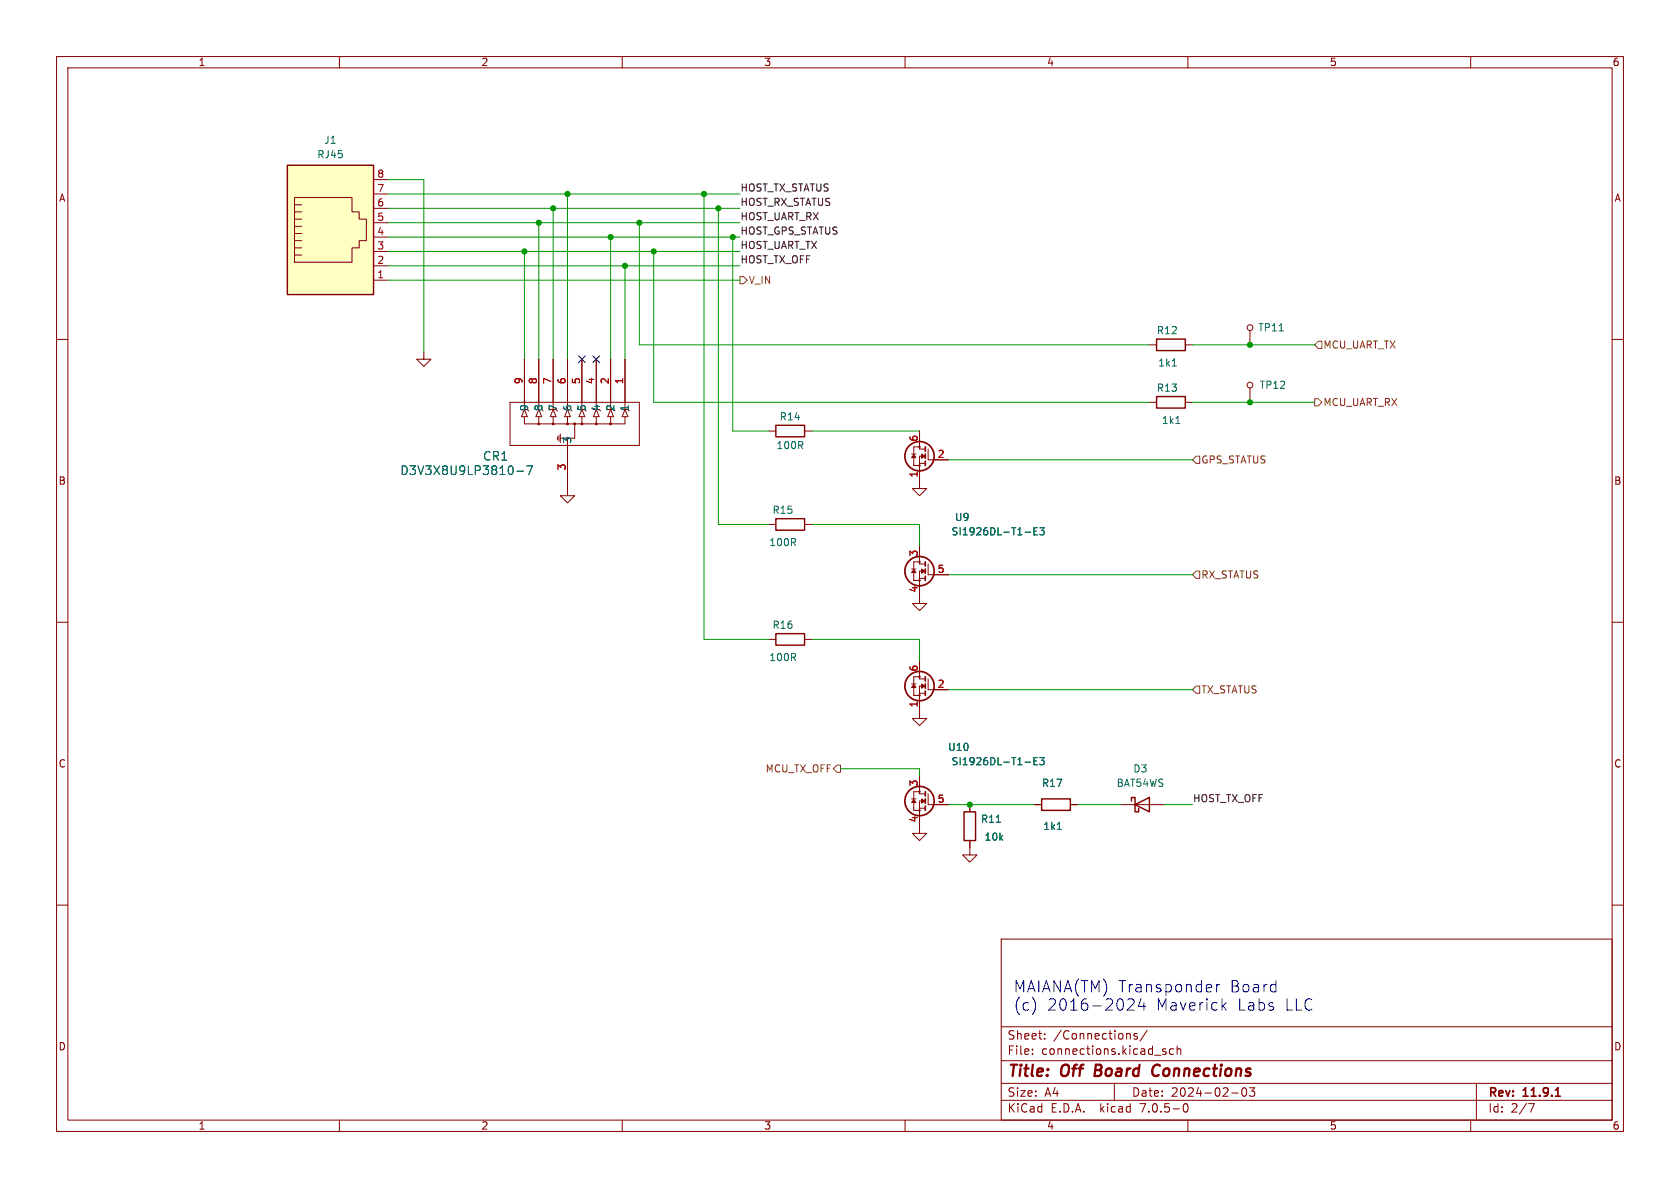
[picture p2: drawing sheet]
<svg xmlns="http://www.w3.org/2000/svg" width="297mm" height="210mm" viewBox="0 0 297 210" stroke-linecap="round" stroke-linejoin="round" font-family="sans-serif">
<g fill="none" stroke="#840000" stroke-width=".18">
<path d="M10 10h277v190h-277zM12 12h273v186h-273zM60 10v2M110 10v2M160 10v2M210 10v2M260 10v2M52.1 38.7h1.2M52.1 34.9h10.1v2.6h1.3v1.2h1.3v3.8h-1.3v1.3h-1.3v2.6h-10.1zM52.1 37.5h1.2M52.1 36.2h1.2M66 39.4h2.6"/>
<path d="M66 36.8h2.6M66 34.3h2.6M66 31.8h2.6M10 60h2M52.1 45.1h1.2M52.1 43.8h1.2M52.1 42.5h1.2M52.1 41.3h1.2M52.1 40h1.2M66 49.5h2.6M66 47h2.6M66 44.5h2.6"/>
<path d="M66 41.9h2.6M221 58.4v2.6M285 60h2M74.9 62.2v1.3h1.3l-1.3 1.3-1.2-1.3h1.2M90.2 71.1h22.8v7.6h-22.8zM92.7 63.5v8.9M92.7 73.7v1.2h17.8v-1.2M92.7 72.4l.5 1.3h-1zM95.2 63.5v8.9M95.2 73.7v1.2M95.2 72.4l.6 1.3h-1.1zM97.8 63.5v8.9"/>
<path d="M97.8 73.7v1.2M97.8 72.4l.5 1.3h-1zM98.6 77.2v.5M98.8 77v1M99.1 76.7v1.5M100.3 78.7v8.9h1.3l-1.3 1.3-1.2-1.3h1.2M100.3 63.5v8.9M100.3 73.7v1.2M100.3 72.4l.5 1.3h-1zM101.6 74.9v2.6h-2.5M102.9 63.5v8.9M102.9 73.7v1.2"/>
<path d="M102.9 72.4l.5 1.3h-1zM105.4 63.5v8.9M105.4 73.7v1.2M105.4 72.4l.5 1.3h-1zM107.9 63.5v8.9M107.9 73.7v1.2M107.9 72.4l.6 1.3h-1.1zM110.5 63.5v8.9M110.5 72.4l.5 1.3h-1zM135.9 76.2h1.3M142.2 76.2h1.3M162.6 76.2v3.2h.8"/>
<path d="M162.6 79h-1.1v1.4M164.1 79.4v1.9h3.5M203.2 71.1h1.3M203.2 61h1.3M209.5 71.1h1.3M209.5 61h1.3M221 68.6v2.5M135.9 92.7h1.3M142.2 92.7h1.3M161.2 80.3h.7M161.5 80.9v1.4h1.1M162.6 85.1v1.3h1.2l-1.2 1.2-1.3-1.2h1.3"/>
<path d="M162.6 83.8v1.3M162.6 96.5v3.2h.8M162.6 99.3h-1.1v1.4M162.6 81.9h.8M163.4 80.6h-.8v4.5M164.1 99.7v1.9h3.5M10 110h2M135.9 113h1.3M142.2 113h1.3M161.2 100.6h.7M161.5 101.2v1.4h1.1M162.6 116.8v3.2h.8"/>
<path d="M162.6 119.6h-1.1v1.4M162.6 102.2h.8M163.4 101h-.8v5.7h1.2l-1.2 1.3-1.3-1.3h1.3M285 110h2M161.2 120.9h.7M161.5 121.5v1.4h1.1M162.6 124.5v1.2M162.6 125.7v1.3h1.2l-1.2 1.3-1.3-1.3h1.3M162.6 137.2v3.1h.8M162.6 122.6h.8M162.6 140h-1.1v1.4M163.4 121.3h-.8v4.4"/>
<path d="M164.1 120v1.9h3.5M10 160h2M161.2 141.2h.7M161.5 141.9v1.4h1.1M162.6 142.9h.8M163.4 141.6h-.8v5.7h1.2l-1.2 1.3-1.3-1.3h1.3M164.1 140.3v1.9h3.5M171.4 148.6v2.5h-1.2l1.2 1.3 1.3-1.3h-1.3M171.4 142.2v1.3M182.9 142.2h1.2M189.2 142.2h1.3M198.1 142.2h7.6"/>
<path d="M285 160h2M177 166h108v32h-108zM60 198v2M110 198v2M160 198v2M177 194.5h108M177 191.5h108M177 187.5h108M177 181.5h108M182.5 186.3v.1M182.5 185.5v.1M184.7 183.6v.1"/>
<path d="M184.7 182.8v.1M197 191.5v3M199.6 182.7l.2 .2v.8M201 182.8l-.3-.1-.2 .2v.2l.5 .2v.3h-.5M202.8 182.1l-1.3 2M205.6 185.8l.5 .2 .1 .2-.2 .2-.5-.1M205.6 185.5h.5M207.5 185.5l-.5-.1-.3 .3v.4l.2 .2h.6M208.1 185.5l.2-.1 .4 .1v.9M208.1 184.9v1.5M209.3 195.2l.2-.1a.81 .81 0 0 1 .6 .6 .81 .81 0 0 1-.3 .8l-.1 .1a.81 .81 0 0 1-.4-1.4zM210 198v2"/>
<path d="M217.7 193.2h1.2M219.7 192.4l.2-.1a.81 .81 0 0 1 .6 .6 .81 .81 0 0 1-.3 .8l-.2 .1a.81 .81 0 0 1-.3-1.4zM220.9 192.3h.9l-.5 .6 .4 .1v.7l-.2 .1h-.4l-.2-.1M260 198v2M261 191.5v6.5M270.2 195.1h1l-.6 1.5"/>
<circle cx="221" cy="57.9" r=".51"/>
<circle cx="162.6" cy="79" r=".13"/>
<circle cx="221" cy="68.1" r=".51"/>
<circle cx="162.6" cy="99.3" r=".13"/>
<circle cx="162.6" cy="82.3" r=".13"/>
<circle cx="162.6" cy="102.6" r=".13"/>
<circle cx="162.6" cy="119.6" r=".13"/>
<circle cx="162.6" cy="140" r=".13"/>
<circle cx="162.6" cy="122.9" r=".13"/>
<circle cx="162.6" cy="143.3" r=".13"/>
</g>
<g fill="none" stroke="#840000" stroke-width=".3">
<path d="M163.6 79v.8M163.6 80.3v.7M163.6 81.5v.8M163.6 99.3v.8M163.6 100.6v.7M163.6 101.9v.7M163.6 119.6v.8M163.6 120.9v.8M163.6 122.2v.7M163.6 140v.7M163.6 141.2v.8M163.6 142.5v.8"/>
<path d="M275 193.8h.8M275.3 192.5l.1-.2v1.5"/>
<circle cx="162.6" cy="80.6" r="2.59"/>
<circle cx="162.6" cy="101" r="2.59"/>
<circle cx="162.6" cy="121.3" r="2.59"/>
<circle cx="162.6" cy="141.6" r="2.59"/>
</g>
<path d="M204.2 188.3a1.11 1.11 0 0 0 .1 1.9" fill="none" stroke="#840000" stroke-width=".4"/>
<g fill="none" stroke="#840000" stroke-width=".25">
<path d="M50.8 29.2h15.2v22.9h-15.2zM204.5 59.9h5v2.1h-5zM137.2 75.2h5v2h-5zM204.5 70.1h5v2h-5zM137.2 91.7h5v2h-5zM137.2 112h5v2h-5zM170.4 143.5h2.1v5.1h-2.1zM184.1 141.2h5.1v2.1h-5.1zM200 141.6v-.6h.7v2.5h.6v-.6M200.7 142.2l2.5-1.2v2.5z"/>
<circle cx="95.2" cy="74.9" r=".13"/>
<circle cx="97.8" cy="74.9" r=".13"/>
<circle cx="100.3" cy="74.9" r=".13"/>
<circle cx="101.6" cy="74.9" r=".13"/>
<circle cx="102.9" cy="74.9" r=".13"/>
<circle cx="105.4" cy="74.9" r=".13"/>
<circle cx="107.9" cy="74.9" r=".13"/>
</g>
<g fill="none" stroke="#006464" stroke-width=".18">
<path d="M207.2 64.7h.8M207.9 74.9h.7M91.4 83.3h1.1M93.1 82.4h1l-.6 1.5M181.2 94.1h1M182.8 93.9h.4M183.4 93.3h-.6v1.3h.6M183.8 93.3h.8l-.4 .5 .3 .1v.5l-.1 .2-.6-.2M181.2 134.7h1M182.8 134.5h.4M183.4 133.9h-.6v1.3h.6M183.8 133.9h.8l-.4 .5 .3 .1v.6l-.1 .1-.6-.1"/>
<path d="M186.9 146.6h.7"/>
</g>
<path d="M50.8 29.2h15.2v22.9h-15.2z" fill="#ffffc2" stroke="#ffffc2" stroke-width=".18"/>
<g fill="#840000" stroke="#840000" stroke-width=".18">
<path d="M162.9 141.2l.5 .4-.5 .4z"/>
<path d="M162.9 120.9l.5 .4-.5 .4z"/>
<path d="M161.5 141.4l.4 .5h-.7z"/>
<path d="M161.5 121l.4 .5h-.7z"/>
<path d="M162.9 100.6l.5 .4-.5 .3z"/>
<path d="M162.9 80.3l.5 .3-.5 .4z"/>
<path d="M161.5 100.7l.4 .5h-.7z"/>
<path d="M161.5 80.4l.4 .5h-.7z"/>
</g>
<path d="M130.8 48.9h.6l.7 .6-.7 .7h-.6zM232.4 70.5h.6l.7 .6-.7 .7h-.6zM233 60.3h.7v1.3h-.7l-.6-.6zM211.5 80.6h.6v1.3h-.6l-.7-.6zM211.5 101h.6v1.2h-.6l-.7-.6zM148 135.3h.6v1.2h-.6l-.7-.6zM211.5 121.3h.6v1.3h-.6l-.7-.7z" fill="none" stroke="#725600" stroke-width=".18"/>
<path d="M200.5 177.1l-.1 .3-1.1 1.2h1.2M201.7 176.5l-.4 1.4h1.2M202.2 177.2v1.4M215.1 174v1.3M215.6 174a.51 .51 0 0 0-.5 .4M216.2 177.8l.6 .8M216.8 177.2l-.8 .8M225.4 174l.2 .1M225.6 173.3v2M225.6 175.3h-.2" fill="none" stroke="#0000c2" stroke-width=".18"/>
<g fill="none" stroke="#009600" stroke-width=".18">
<path d="M68.6 31.8h6.3v30.4M68.6 39.4h62.2M68.6 36.8h62.2M68.6 34.3h62.2M95.2 39.4v24.1M97.8 36.8v26.7M100.3 34.3v29.2M113 39.4v21.6h90.2M124.5 34.3v78.7h11.4M127 36.8v55.9h8.9M68.6 41.9h62.2M68.6 44.5h62.2"/>
<path d="M68.6 49.5h62.2M68.6 47h62.2M92.7 44.5v19M107.9 41.9v21.6M110.5 47v16.5M115.6 44.5v26.6h87.6M129.5 41.9v34.3h6.4M143.5 76.2h19.1M210.8 71.1h21.6M210.8 61h21.6M143.5 92.7h19.1v3.8M167.6 81.3h43.2"/>
<path d="M143.5 113h19.1v3.8M167.6 101.6h43.2M148.6 135.9h14v1.3M167.6 121.9h43.2M167.6 142.2h15.3M190.5 142.2h7.6M205.7 142.2h5.1"/>
</g>
<path d="M102.3 62.9l1.2 1.2M103.5 62.9l-1.2 1.2M104.8 62.9l1.2 1.2M106 62.9l-1.2 1.2" fill="none" stroke="#000084" stroke-width=".18"/>
<g fill="#009600" stroke="#009600" stroke-width=".18">
<circle cx="113" cy="39.4" r=".46"/>
<circle cx="107.9" cy="41.9" r=".46"/>
<circle cx="110.5" cy="47" r=".46"/>
<circle cx="100.3" cy="34.3" r=".46"/>
<circle cx="95.2" cy="39.4" r=".46"/>
<circle cx="92.7" cy="44.5" r=".46"/>
<circle cx="97.8" cy="36.8" r=".46"/>
<circle cx="171.4" cy="142.2" r=".46"/>
<circle cx="221" cy="71.1" r=".46"/>
<circle cx="221" cy="61" r=".46"/>
<circle cx="127" cy="36.8" r=".46"/>
<circle cx="115.6" cy="44.5" r=".46"/>
<circle cx="129.5" cy="41.9" r=".46"/>
<circle cx="124.5" cy="34.3" r=".46"/>
</g>
<g font-size="2.8" fill="#0000c2">
<text x="179.1" y="175.6">MAIANA(TM) Transponder</text>
<text x="179.1" y="178.8">(c)</text>
<text x="185" y="178.8">2016-2024</text>
<text x="204.2" y="178.8">Maverick</text>
<text x="217.2" y="175.6">Board</text>
<text x="218.5" y="178.8">Labs</text>
<text x="226.9" y="178.8">LLC</text>
</g>
<g font-size="2.8" fill="#840000">
<text x="178" y="190.8">Title:</text>
<text x="187.5" y="190.8">Off</text>
<text x="194" y="190.8">Board</text>
<text x="204.8" y="190.8">Connections</text>
</g>
<g font-size="2.1" fill="#006464">
<text x="85.3" y="81.6">CR1</text>
<text x="70.7" y="84.1">D3V3X8U9LP3810-7</text>
</g>
<g font-size="2.1" fill="#840000">
<text x="178" y="183.9">Sheet:</text>
<text x="186.2" y="183.9">/Connections/</text>
<text x="178" y="186.6">File:</text>
<text x="184" y="186.6">connections.kicad_sch</text>
<text x="178" y="196.8">KiCad</text>
<text x="178" y="194">Size:</text>
<text x="184.6" y="194">A4</text>
<text x="185.7" y="196.8">E.D.A.</text>
<text x="194.4" y="196.8">kicad</text>
<text x="200" y="194">Date:</text>
<text x="201.5" y="196.8">7.0.5-0</text>
<text x="206.9" y="194">2024-02-03</text>
<text x="263" y="194.2">Rev:</text>
<text x="263" y="196.8">Id:</text>
<text x="267" y="196.8">2/7</text>
<text x="269.2" y="194.2">11.9.1</text>
</g>
<g font-size="1.8" fill="#840000">
<text x="35" y="11.8">1</text>
<text x="85" y="11.8">2</text>
<text x="135" y="11.8">3</text>
<text x="185" y="11.8">4</text>
<text x="235" y="11.8">5</text>
<text x="285" y="11.8">6</text>
<text x="10.4" y="35.8">A</text>
<text x="285.4" y="35.8">A</text>
<text x="10.3" y="85.8">B</text>
<text x="285.3" y="85.8">B</text>
<text x="10.3" y="135.8">C</text>
<text x="285.3" y="135.8">C</text>
<text x="10.3" y="185.8">D</text>
<text x="285.3" y="185.8">D</text>
<text x="35" y="199.8">1</text>
<text x="85" y="199.8">2</text>
<text x="135" y="199.8">3</text>
<text x="185" y="199.8">4</text>
<text x="235" y="199.8">5</text>
<text x="285" y="199.8">6</text>
</g>
<g font-size="1.8" fill="#006464">
<text x="56" y="28.1">RJ45</text>
<text x="57.3" y="25.6">J1</text>
<text x="204.5" y="59.2">R12</text>
<text x="222.4" y="58.7">TP11</text>
<text x="204.7" y="65">1k1</text>
<text x="204.5" y="69.4">R13</text>
<text x="222.6" y="68.9">TP12</text>
<text x="93.5" y="72.7" transform="rotate(-90 93.5 72.7)">9</text>
<text x="96.1" y="72.7" transform="rotate(-90 96.1 72.7)">8</text>
<text x="98.6" y="72.7" transform="rotate(-90 98.6 72.7)">7</text>
<text x="101.2" y="72.7" transform="rotate(-90 101.2 72.7)">6</text>
<text x="103.7" y="72.7" transform="rotate(-90 103.7 72.7)">5</text>
<text x="106.2" y="72.7" transform="rotate(-90 106.2 72.7)">4</text>
<text x="108.8" y="72.7" transform="rotate(-90 108.8 72.7)">2</text>
<text x="111.3" y="72.7" transform="rotate(-90 111.3 72.7)">1</text>
<text x="137.8" y="74.5">R14</text>
<text x="205.3" y="75.1">1k1</text>
<text x="101.2" y="78.5" transform="rotate(-90 101.2 78.5)">3</text>
<text x="137.2" y="79.6">100R</text>
<text x="136.5" y="91">R15</text>
<text x="168.2" y="94.8">SI1926DL-T1-E3</text>
<text x="168.8" y="92.3">U9</text>
<text x="135.9" y="96.7">100R</text>
<text x="136.5" y="111.3">R16</text>
<text x="135.9" y="117">100R</text>
<text x="167.6" y="132.9">U10</text>
<text x="168.2" y="135.4">SI1926DL-T1-E3</text>
<text x="200.3" y="136.7">D3</text>
<text x="184.1" y="139.3">R17</text>
<text x="197.3" y="139.3">BAT54WS</text>
<text x="173.4" y="145.6">R11</text>
<text x="174" y="148.8">10k</text>
<text x="184.4" y="146.9">1k1</text>
</g>
<g font-size="1.8" fill="#a90000">
<text x="66.6" y="34">7</text>
<text x="66.6" y="31.5">8</text>
<text x="66.6" y="41.7">4</text>
<text x="66.6" y="39.1">5</text>
<text x="66.6" y="36.6">6</text>
<text x="66.6" y="46.7">2</text>
<text x="66.6" y="44.2">3</text>
<text x="66.6" y="49.3">1</text>
<text x="92.5" y="68" transform="rotate(-90 92.5 68)">9</text>
<text x="95" y="68" transform="rotate(-90 95 68)">8</text>
<text x="97.5" y="68" transform="rotate(-90 97.5 68)">7</text>
<text x="100.1" y="68" transform="rotate(-90 100.1 68)">6</text>
<text x="102.6" y="68" transform="rotate(-90 102.6 68)">5</text>
<text x="105.2" y="68" transform="rotate(-90 105.2 68)">4</text>
<text x="107.7" y="68" transform="rotate(-90 107.7 68)">2</text>
<text x="110.2" y="68" transform="rotate(-90 110.2 68)">1</text>
<text x="100.1" y="83.2" transform="rotate(-90 100.1 83.2)">3</text>
<text x="162.3" y="78.1" transform="rotate(-90 162.3 78.1)">6</text>
<text x="165.7" y="81">2</text>
<text x="162.3" y="84.5" transform="rotate(-90 162.3 84.5)">1</text>
<text x="162.3" y="98.5" transform="rotate(-90 162.3 98.5)">3</text>
<text x="165.7" y="101.3">5</text>
<text x="162.3" y="104.8" transform="rotate(-90 162.3 104.8)">4</text>
<text x="162.3" y="118.8" transform="rotate(-90 162.3 118.8)">6</text>
<text x="162.3" y="125.1" transform="rotate(-90 162.3 125.1)">1</text>
<text x="165.7" y="121.7">2</text>
<text x="162.3" y="139.1" transform="rotate(-90 162.3 139.1)">3</text>
<text x="165.7" y="142">5</text>
<text x="162.3" y="145.4" transform="rotate(-90 162.3 145.4)">4</text>
</g>
<g font-size="1.8" fill="#0f0f0f">
<text x="130.8" y="33.9">HOST_TX_STATUS</text>
<text x="130.8" y="36.5">HOST_RX_STATUS</text>
<text x="130.8" y="39">HOST_UART_RX</text>
<text x="130.8" y="41.6">HOST_GPS_STATUS</text>
<text x="130.8" y="46.6">HOST_TX_OFF</text>
<text x="130.8" y="44.1">HOST_UART_TX</text>
<text x="210.8" y="141.9">HOST_TX_OFF</text>
</g>
<g font-size="1.8" fill="#725600">
<text x="132.3" y="50.4">V_IN</text>
<text x="233.9" y="61.8">MCU_UART_TX</text>
<text x="233.9" y="71.9">MCU_UART_RX</text>
<text x="212.3" y="82.1">GPS_STATUS</text>
<text x="212.3" y="102.4">RX_STATUS</text>
<text x="212.3" y="122.7">TX_STATUS</text>
<text x="135.3" y="136.7">MCU_TX_OFF</text>
</g>
</svg>
